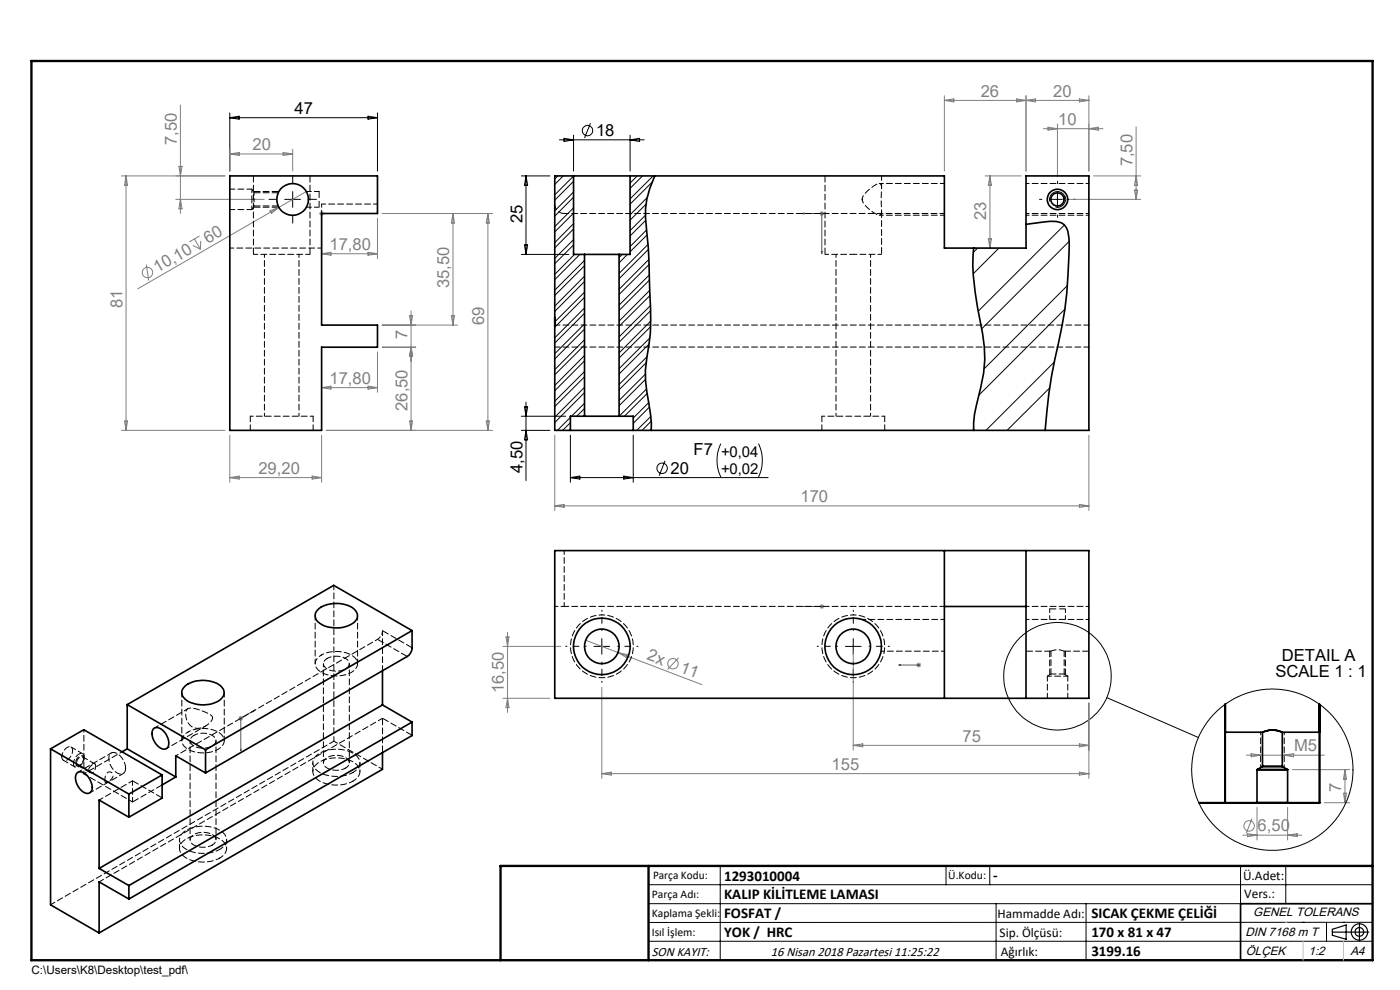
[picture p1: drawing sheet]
<svg xmlns="http://www.w3.org/2000/svg" width="297mm" height="210mm" viewBox="0 0 297 210" stroke-linecap="round" stroke-linejoin="round" font-family="sans-serif">
<g fill="none" stroke="#808080" stroke-width=".21">
<path d="M25.8 37.3h21.9M26.7 37.3l.4 2h-.7zM26.7 37.3v54M38 35.3h.6l-.3 2zM38.3 22.3v23M48.8 31.7v4.6M48.8 32.7l1.9-.4v.7zM48.8 32.7h13.3M60.1 32.3l2 .4-2 .3zM62.1 31.7v4.6M200.3 20.3v16M200.3 21.3h30.7"/>
<path d="M200.3 21.3l2.1-.3v.6zM209 37.3h7.7M210 37.3v15.3M210 37.3l.3 2h-.6zM215.7 21v.6l4-.6v.6zM217.7 20.3v16M221.3 27.3h12.7M222.3 27l2 .3-2 .3zM224.3 26.3v11.2M229 21l2 .3-2 .3zM231 20.3v16M231 27.3l2-.3v.6z"/>
<path d="M232 37.3h10M241 37.3l.3 2h-.6zM241 26.9v15.4M31 56.1l.5 3.4M37.3 42.3h18.8M38.3 42.3l.3 2h-.6zM40.9 52.1l1.6 .8M41.2 50.7l1.3 2.2M42.3 50.1l-2.2 1.2M42.6 51.1l-.1 1.8M57.3 44.7l1.9-.7-1.6 1.3zM65 40.6l-35.8 20.7"/>
<path d="M67.7 45.3h1M67.9 44.9l.7 .7M68.2 44.8v1M68.2 53.8l2-.3v.6zM68.2 53.8h11.9M68.6 44.9l-.7 .7M78.1 53.5l2 .3-2 .3zM80.1 46.3v8.5M96.1 45.3v23.7M96.1 45.3l.3 2h-.7zM103.5 45.3l.3 2h-.6zM103.5 45.3v46"/>
<path d="M104.5 45.3h-23.4M173.8 45.3h1M174 44.9l.7 .7M174.3 44.8v1M174.7 44.9l-.7 .7M209.7 50.7h.6l-.3 1.9zM225.4 42.3h16.6M240.7 40.3h.6l-.3 2zM80.1 74.6v8.6M81.1 73.7h7.1M81.1 69h16M86.9 67h.6l-.3 2z"/>
<path d="M87.2 66v25.3M87.2 73.7l.3 1.9h-.6zM95.7 67h.7l-.3 2zM25.8 91.3h21.9M26.4 89.3h.7l-.4 2zM48.8 92.3v10M68.2 92.3v10M68.2 82.2h11.9M68.2 82.2l2-.3v.6zM69.2 91.3h35.3M78.1 81.9l2 .3-2 .3zM86.9 89.3h.6l-.3 2z"/>
<path d="M103.2 89.3h.6l-.3 2zM117.7 92.3v16M231 92.3v16M48.8 101.3h19.4M48.8 101.3l1.9-.3v.6zM66.2 101l2 .3-2 .3zM117.7 107.3h113.3M117.7 107.3l2-.3v.6zM229 107l2 .3-2 .3zM106.7 137.1h12.3M107.4 135.1h.6l-.3 2zM107.7 134.1v17"/>
<path d="M124.2 135.8l24.7 9.4M131.1 138.4l2 .4-.2 .6zM143.9 139.6l-2.3 2.4M173.8 128.6h1M174 128.3l.7 .7M174.3 128.2v.9M174.7 128.3l-.7 .7M181 138.1v21M50.6 152.4h1M50.7 152l.7 .7M51.1 151.9v1M51.4 152l-.7 .7"/>
<path d="M106.7 148.1h10M107.7 148.1l.3 2h-.6zM127.7 145.8v19.3M181 158.1h50M181 158.1l2-.3v.6zM194.4 141.1h1M194.6 140.7l.7 .7M194.9 140.6v1M195.3 140.7l-.7 .7M229 157.8l2 .3-2 .3zM231 149.1v16M265.4 159.9l2 .3-2 .3z"/>
<path d="M127.7 164.1h103.3M127.7 164.1l2-.3v.6zM229 163.8l2 .3-2 .3zM263.7 177.2h12.5M264.4 160.2h16.6M264.7 176.8l2 .4-2 .3zM265.6 173.6l-1.2 3.2M266.7 171.3v6.9M272.4 160.2l2-.3v.6zM273.2 171.3v6.9M273.2 177.2l2-.4v.7zM274.2 163.3h12.1"/>
<path d="M280.9 170.3h5.4M285 168.3h.6l-.3 2zM285.3 163.3v7M285.3 163.3l.3 2h-.6z"/>
<circle cx="31.3" cy="57.8" r="1.11"/>
<circle cx="142.8" cy="140.8" r="1.1"/>
<circle cx="265" cy="175.2" r="1.11"/>
</g>
<g fill="none" stroke="#000" stroke-width=".21">
<path d="M48.8 23.9v12.4M48.8 25h31.3M48.8 25l1.9-.3v.6zM78.1 24.7l2 .3-2 .3zM80.1 23.9v12.4M110.6 37.3h6.1M111.6 37.3v16.7M111.6 37.3l.3 2h-.6zM118.7 29.7h18M119.7 29.3l2 .4-2 .3zM121.7 28.7v7.6M125.3 26.1l-1.3 3.2"/>
<path d="M133.7 28.7v7.6M133.7 29.7l2-.4v.7zM60.4 42.3h3.3M62.1 40.6v3.4M110.6 54h10.1M111.3 52h.6l-.3 2zM222.7 42.3h3.3M222.7 42.7a1.67 1.67 0 0 1 1.5-2.1 1.67 1.67 0 0 1 1.8 1.9 1.67 1.67 0 0 1-2.1 1.4M224.3 40.6v3.4M110.6 88.3h9.4M110.6 91.3h6.1M111.3 86.3h.6l-.3 2z"/>
<path d="M111.6 85.3v16.6M111.6 91.3l.3 2h-.6zM121 92.3v10M134.3 92.3v10M141.1 97.7l-1.3 3.2M152.9 94.1a8.2 8.2 0 0 0 0 7.1M160.9 94.1a8.2 8.2 0 0 1 0 7.1M121 101.3h41.9M121 101.3l2-.3v.6zM132.3 101l2 .3-2 .3zM126 137.1h3.3M127.7 135.5v3.3"/>
<path d="M179.4 137.1h3.3M181 135.5v3.3M234.8 148l19.4 8.4M137.6 187.7h153.6M137.6 191.7h153.6M137.6 199.7h153.6M152.8 183.7v20M200.7 183.7v4M210 183.7v4M211.3 191.7v12M230.4 191.7v12M263.2 183.7v20"/>
<path d="M272.8 183.7v8M276.4 195.6h.1M281.4 195.6v4.1M285 195.6h.1M291.2 195.6l-153.6 .1"/>
<circle cx="124.6" cy="27.7" r="1.09"/>
<circle cx="140.5" cy="99.3" r="1.11"/>
<circle cx="224.3" cy="143.4" r="11.4"/>
</g>
<path d="M225.9 42.7l.1-.4M222.8 129.2h3.2" fill="none" stroke="#000" stroke-width=".21" stroke-dasharray="1.3 .6" stroke-linecap="butt"/>
<path d="M17.8 160.9a.64 .64 0 0 0-.6-.7 .64 .64 0 0 0-.7 .5l-.5 .9a.66 .66 0 0 0 .4 .9 .66 .66 0 0 0 .9-.4l.3-.6 .2-.6" fill="none" stroke="#000" stroke-width=".21" stroke-dasharray="1.3 .6" stroke-dashoffset=".4" stroke-linecap="butt"/>
<path d="M22.2 165.5l.1-.4a1.05 1.05 0 0 1 .3-1.1 1.05 1.05 0 0 1 1.2 0 1.27 1.27 0 0 1-.8 1.8l-.6 .2-.2-.5" fill="none" stroke="#000" stroke-width=".21" stroke-dasharray="1.3 .6" stroke-dashoffset=".3" stroke-linecap="butt"/>
<path d="M67.7 40.6v3.4" fill="none" stroke="#000" stroke-width=".21" stroke-dasharray="1.3 .6" stroke-dashoffset="-.1" stroke-linecap="butt"/>
<g fill="none" stroke="#000" stroke-width=".25">
<path d="M282.6 197.7h7.8M282.6 197.1l3-.9v3l-3-.8zM288.4 195.8v3.8M106.2 203.7h185"/>
<circle cx="288.4" cy="197.7" r="1.74"/>
<circle cx="288.4" cy="197.7" r=".93"/>
</g>
<g fill="none" stroke="#00f" stroke-width=".21">
<path d="M68.2 45.2v.2zM68.2 53.8v-.4v.4M68.2 45.3h.1M68.2 45.3v8.5M170.1 45.3l.4-.1v.2zM170.1 45.3h4.2v8.5M174.2 53.4h.2l-.1 .4zM170.1 128.6h.4h-.4M170.1 128.6h4.2M174.2 128.6h.2zM174.3 128.6h.1M51 159l.2-.1-.1 .4z"/>
<path d="M53.8 150.7l.3-.1-.3 .3zM54.1 150.6l-3 1.8v6.9M190.7 141.1h.4h-.4M190.7 141.1h4.2M194.8 141.1h.2zM194.9 141.1h.1"/>
</g>
<path d="M67.7 40.6h.1M222.7 42v.4M225.9 41.8v-.2M226 42.3l-.1-.5M222.7 138.1v5M222.7 129.2h.1M222.7 138.1h.1M226 143.1v-5M267.5 155.3h.1" fill="none" stroke="#000" stroke-width=".21" stroke-dasharray="1.3 .6"/>
<path d="M267.4 155.3v7.5M272.4 162.8v-7.5" fill="none" stroke="#000" stroke-width=".21" stroke-dasharray="1.3 .6" stroke-dashoffset=".7"/>
<path d="M53.7 44h5.5M59.2 40.6h-5.5" fill="none" stroke="#000" stroke-width=".21" stroke-dasharray="1.3 .6" stroke-dashoffset="-.2"/>
<path d="M65 44h2.7M67.7 40.6h-2.7" fill="none" stroke="#000" stroke-width=".21" stroke-dasharray="1.3 .6" stroke-dashoffset=".3"/>
<path d="M222.7 129.2v2.2M226 131.4v-2.2" fill="none" stroke="#000" stroke-width=".21" stroke-dasharray="1.3 .6" stroke-dashoffset=".5"/>
<path d="M62.1 39v-1.7M224.4 39v-.5M58.8 42.3h-1.7M62.1 45.6v1.7M65.4 42.3h1.7M221 42.3h-.5M224.4 45.6v.5M227.7 42.3h.5" fill="none" stroke="#000" stroke-width=".21" stroke-dasharray="15.2 1.3 1.3 1.3"/>
<path d="M124.4 137.1h-4.4M127.7 133.8v-4.4M131 137.1h4.4M177.7 137.1h-4.3M181 133.8v-4.4M184.4 137.1h4.3M127.7 140.4v4.4M181 140.4v4.4" fill="none" stroke="#000" stroke-width=".21" stroke-dasharray="15.2 1.3 1.3 1.3" stroke-dashoffset="15"/>
<path d="M291.2 191.7h-28v12" fill="none" stroke="#000" stroke-width=".35"/>
<path d="M6.7 12.9h284.5v190.8h-284.5zM137.6 183.7v20M291.2 183.7h-185v20" fill="none" stroke="#000" stroke-width=".5"/>
<path d="M276.4 199.7v4M285 199.7v4" fill="none" stroke="#c0c0c0" stroke-width=".21"/>
<path d="M272.8 195.6h.1" fill="none" stroke="#c0c0c0" stroke-width=".25"/>
<g fill="#00f">
<path d="M68.2 45.2v.2zM68.2 53.4v.4z"/>
<path d="M170.1 128.6h.4zM174.2 128.6h.2zM53.8 150.7v.2l.3-.3zM51 159l.1 .3 .1-.4z"/>
<path d="M170.1 45.3l.4-.1v.2zM174.2 53.4h.2l-.1 .4z"/>
<path d="M190.7 141.1h.4zM194.8 141.1h.2z"/>
</g>
<g fill="none" stroke="#000" stroke-width=".35">
<path d="M48.8 37.3h31.3v8h-11.9v23.7h11.9v4.7h-11.9v17.6h-19.4zM121.7 37.3h12M121.7 37.3h-4v54h3.3M121.7 37.3v16.7h2.3M133.7 37.3h66.6v15.3h17.4v-15.3h13.3v54h-96.7M133.7 37.3v16.7h-2.4M138.9 37.3a18.7 18.7 0 0 0-1.7 12.2l.3 3.2 .4 9.8a49.9 49.9 0 0 1-.7 13.3 24.4 24.4 0 0 0 .5 9.8l.5 4.1-.1 1.6M124 54h7.3M124 54v34.3M131.3 54v34.3M206.6 52.6a48.3 48.3 0 0 0 1.3 15.5 28.3 28.3 0 0 1-.3 16.1 21.2 21.2 0 0 0-1 7.1M217.7 47.6l1.9-.3a11.2 11.2 0 0 1 5.6 0 3.4 3.4 0 0 1 1.6 3.1 101.3 101.3 0 0 1-3 25.9 105.3 105.3 0 0 0-2.1 15"/>
<path d="M121 91.3h13.3M124 88.3h7.3M124 88.3h-3v3M131.3 88.3h3v3M117.7 116.8h113.3v31.3h-113.3zM200.3 116.8v31.3M217.7 116.8v31.3M67.7 129a6.7 6.7 0 0 1 7.4 .2 1.83 1.83 0 0 1 .7 1.8 1.83 1.83 0 0 1-1.3 1.4 6.6 6.6 0 0 1-7.3-.8 1.79 1.79 0 0 1 .5-2.6zM87.4 133.8v3.6a2.34 2.34 0 0 1-1 1.9l-42.8 24.7M87.4 133.8l-43.8 25.3M87.4 133.8l-16.6-9.6-43.8 25.3M200.3 128.6h17.4"/>
<path d="M10.7 158.8v33.1l10.3 6M10.7 158.8l16.6 9.6M10.7 158.8l7.1-4 16.6 9.6M27 158.8l10.3 6M27 149.5v9.3M27 149.5l16.6 9.6M27 158.8l-1.1 .7M32.6 154.6a1.9 1.9 0 0 1 2.5 1 2.56 2.56 0 0 1 .3 3.1 1.54 1.54 0 0 1-2-.5 3.1 3.1 0 0 1-.8-3.6zM39.1 145.7a6.4 6.4 0 0 1 7.8-.2 1.78 1.78 0 0 1-.2 3 6.6 6.6 0 0 1-7.4-.2 1.69 1.69 0 0 1-.2-2.6zM43.6 159.1v4.9M81.1 142.3v7.2M81.1 159.7v3.5l-60.1 34.7"/>
<path d="M81.1 149.5l-60.1 34.7M81.1 149.5l6.3 3.7M87.4 153.2v2.8l-60.1 34.7M87.4 153.2l-60.1 34.6M259.9 149.4v5.9zM259.9 155.3h7.9v7.3l-1.1 .7v7M259.9 149.4v20.9M267.9 155.3a5.1 5.1 0 0 1 4.1 0 5 5 0 0 0-4.2 0zM272 155.3v7.3l1.2 .7v7M272 155.3h7.9M279.9 149.4v5.9zM279.9 149.4v20.9h-25.6"/>
<path d="M16.2 164.1a1.38 1.38 0 0 1 2.2 .3 3.5 3.5 0 0 1 1 3.4 1.09 1.09 0 0 1-1.7 .2 3.5 3.5 0 0 1-1.5-3.9zM27.3 168.4v4.9M27.3 173.3l-6.3-3.6v14.5M34.4 164.4l-7.1 4M34.4 164.4v4.9l-7.1 4M37.3 164.8l-2.9 1.7M43.6 164l-6.3-3.7v4.5M266.7 170.3h6.5zM266.7 163.3h6.5zM267.8 162.6h4.2zM21 184.2l6.3 3.6M27.3 187.8v2.9"/>
<path d="M27.3 190.7l-6.3-3.6v10.8"/>
<circle cx="62.1" cy="42.3" r="3.4"/>
<circle cx="224.3" cy="42.3" r="1.4"/>
<circle cx="224.3" cy="42.3" r="2.17"/>
<circle cx="127.7" cy="137.1" r="6"/>
<circle cx="127.7" cy="137.1" r="3.7"/>
<circle cx="181" cy="137.1" r="6"/>
<circle cx="181" cy="137.1" r="3.7"/>
</g>
<path d="M53.9 42.3v1.4M53.9 40.9v1.4M68.2 138.9a6.5 6.5 0 0 1 7.3 .8 1.88 1.88 0 0 1-1 2.9 6.5 6.5 0 0 1-7.3-.8 1.88 1.88 0 0 1 1-2.9M80.1 135.6l-42.8 24.7M127.7 130.4a6.7 6.7 0 0 0-5.9 9.8 6.7 6.7 0 0 0 11.3 .8 6.7 6.7 0 0 0-4.5-10.5l-.9-.1M181 130.4a6.7 6.7 0 0 0-5.9 9.8 6.7 6.7 0 0 0 11.4 .8 6.7 6.7 0 0 0-4.6-10.5l-.9-.1M39.9 155.3a6.5 6.5 0 0 1 7.3 .8 1.88 1.88 0 0 1-.9 2.8 6.5 6.5 0 0 1-7.3-.7 1.88 1.88 0 0 1 .9-2.9M17.8 164.2v-9.4M17.8 164.2l8.1-4.7" fill="none" stroke="#000" stroke-width=".21" stroke-dasharray="1.3 .6" stroke-dashoffset=".7"/>
<path d="M53.4 42.3v2.2M53.4 40.1v2.2M181 54h-6M187 54h-6M80.1 135.6a2.34 2.34 0 0 0 1.1-1.8M200.4 131.4h-17.5" fill="none" stroke="#000" stroke-width=".21" stroke-dasharray="1.3 .6" stroke-dashoffset=".5"/>
<g fill="none" stroke="#000" stroke-width=".21" stroke-dasharray="1.3 .6" stroke-dashoffset=".4">
<path d="M200.4 38.9h-13.9M53.4 44.5l.5-.8M53.9 40.9l-.5-.8M68.2 52.6h-19.4M68.2 43.3h11.9M182.9 42.3a5.7 5.7 0 0 0 3.8 3.3l.2-.3 .1-.5-.1-5.6a.95 .95 0 0 0-1.4 .1l-1.2 .9a3.4 3.4 0 0 0-1.4 2.1M186.5 45.7h13.9M119.7 116.8v11.8M69.4 139.7a3.8 3.8 0 0 1 4.6 .7 1.41 1.41 0 0 1-1.3 1.8 3.4 3.4 0 0 1-4.1-1.2 1.21 1.21 0 0 1 .8-1.3M23.6 159.7l-7.1 4.1M39.9 150.3l-7.1 4.1M41.1 156a3.8 3.8 0 0 1 4.6 .7 1.41 1.41 0 0 1-1.3 1.8 3.4 3.4 0 0 1-4-1.1 1.21 1.21 0 0 1 .7-1.4"/>
<path d="M45.1 152.3a3.1 3.1 0 0 1-4.8 1.5 2.73 2.73 0 0 1-.5-3.4 5.1 5.1 0 0 1 3.9 .7 2.08 2.08 0 0 1 1.4 1.2M70.8 157.2l10.4 6M222.2 143.4h4.3M223 143l-.8 .4M226.5 143.4l-.7-.4M13.1 160.5a.74 .74 0 0 0 .5 .8 .74 .74 0 0 0 .9-.3 2.03 2.03 0 0 0 .7-2.4 1.49 1.49 0 0 0-1.9 1.2l-.2 .7M15.6 162a.74 .74 0 0 0 .5 .8 .74 .74 0 0 0 .9-.3 2.03 2.03 0 0 0 .7-2.5 1.49 1.49 0 0 0-2 1.2l-.1 .8M19.1 168.2l7-4.1M28.1 165.6l-7.1 4.1M28.1 170.1l-10.3-5.9M45 179.3a3.8 3.8 0 0 1-4.6-.8 1.41 1.41 0 0 1 1.4-1.8 3.4 3.4 0 0 1 4 1.2 1.21 1.21 0 0 1-.8 1.4M73.3 162.9a3.8 3.8 0 0 1-4.6-.7 1.41 1.41 0 0 1 1.3-1.8 3.4 3.4 0 0 1 4.1 1.1 1.21 1.21 0 0 1-.8 1.4"/>
<path d="M74.9 163.9a2.14 2.14 0 0 0 1.5-2 2.14 2.14 0 0 0-1.4-2.1 7.2 7.2 0 0 0-8.2 .8 1.98 1.98 0 0 0 .7 3 7.7 7.7 0 0 0 7.4 .3M74.9 165.7a2.14 2.14 0 0 0 1.5-2 2.14 2.14 0 0 0-1.4-2 7.2 7.2 0 0 0-8.2 .7 1.98 1.98 0 0 0 .7 3.1 7.7 7.7 0 0 0 7.4 .2M46.6 180.2a2.14 2.14 0 0 0 1.5-2 2.14 2.14 0 0 0-1.4-2 7.2 7.2 0 0 0-8.2 .7 1.98 1.98 0 0 0 .7 3.1 7.7 7.7 0 0 0 7.4 .2M46.6 182a2.14 2.14 0 0 0 1.5-1.9 2.14 2.14 0 0 0-1.4-2.1 7.2 7.2 0 0 0-8.2 .8 1.98 1.98 0 0 0 .7 3 7.7 7.7 0 0 0 7.4 .2"/>
</g>
<g fill="none" stroke="#000" stroke-width=".21" stroke-dasharray="1.3 .6" stroke-dashoffset=".6">
<path d="M231 38.9h-13.3M56.1 54v34.3M68.2 45.3v-2M177.4 54v34.3M217.7 45.3h13.3M217.7 45.7h13.3M53.1 88.3h13.3M63.4 88.3v-34.3M174.4 88.3h13.3M184.7 88.3v-34.3M119.7 128.6h-2M186.9 138.1h13.5"/>
<path d="M217.7 128.6h13.3M231 131.4h-13.3M35.3 158.8l8.3-4.8M40.3 157.1v21M68.6 140.8v21M45.8 178.1v-21M74.1 161.8v-21"/>
</g>
<path d="M187 39.9v-2.6M65.8 54h-12M119.7 45.3h80.7M66.9 130.6v10.2M70.8 124.1v33.1M119.7 128.6h80.7M38.6 146.9v10.2M47.6 157.1v-10.2M75.9 140.8v-10.2M28.1 165.6v4.5" fill="none" stroke="#000" stroke-width=".21" stroke-dasharray="1.3 .6" stroke-dashoffset=".3"/>
<path d="M48.8 44.5h4.6M53.4 40.1h-4.6M117.7 69h113.3M117.7 73.6h113.3M17.5 159.9l-2.4-1.4M70.8 157.2l-60.1 34.7M81.2 142.3v-8.5M81.2 152.4l-60.2 34.7M222.2 143.4v4.7M223 143h2.8M226.5 148.1v-4.7M13.4 161.3l2.5 1.4" fill="none" stroke="#000" stroke-width=".21" stroke-dasharray="1.3 .6" stroke-dashoffset=".2"/>
<path d="M53.9 43.7h5.1M59 40.9h-5.1M119.7 45.3a2 2 0 0 1-2-2M26.7 162.9a1.1 1.1 0 0 1-.6 1.2 1.1 1.1 0 0 1-1.3-.2 3.4 3.4 0 0 1-1.5-3.9 1.35 1.35 0 0 1 2.2 .3l.8 1.3 .4 1.3" fill="none" stroke="#000" stroke-width=".21" stroke-dasharray="1.3 .6"/>
<path d="M53.1 88.3v3M66.4 91.3v-3M174.4 88.3v3M187.7 91.3v-3M223 138.1v4.9M223 138.1a3.4 3.4 0 0 1 2.8 0M225.8 143v-4.9M16.5 162.3l2.6 1.6M20.2 162.1l-2.7-1.6" fill="none" stroke="#000" stroke-width=".21" stroke-dasharray="1.3 .6" stroke-dashoffset=".1"/>
<g fill="none" stroke="#000" stroke-width=".21" stroke-dasharray="1.3 .6" stroke-dashoffset="-.1">
<path d="M53.8 37.3v16.7M175 37.3v16.7M65.8 54v-16.7M81.2 133.8l6.2 3.6M86.4 139.3l-6.3-3.7M217.7 138.1h5.3M225.8 138.1h5.2M81.2 159.6v-7.2M81.2 152.4l6.2 3.6M16.2 161.9a.51 .51 0 0 0 .4 .5 .51 .51 0 0 0 .6-.3l.5-.8a.54 .54 0 0 0-.2-.8 .54 .54 0 0 0-.7 .3l-.4 .5-.2 .6M18.8 163.3a.69 .69 0 0 0 .8 .6 .69 .69 0 0 0 .6-.7 .74 .74 0 0 0-.2-1.2l-.1 .1a1.67 1.67 0 0 0-1.1 1.2M34.4 169.3l-6.3-3.7"/>
<path d="M34.4 166.5l-6.3 3.6"/>
</g>
<g fill="none" stroke="#000" stroke-width=".21">
<path d="M118.4 37.3l-.7 .7M119.5 37.3l-1.8 1.8M121.7 37.4l-4 3.9M121.7 38.5l-4 4M135.2 37.3l-1.5 1.5M136.3 37.3l-2.6 2.7M138.4 38.6l-4.7 4.7M138.6 37.3l-4.9 4.9M121.7 50.8l-4 4M121.7 52l-4 3.9M121.7 40.7l-4 4M121.7 44.1l-4 4"/>
<path d="M121.7 47.4l-4 4.1M121.7 41.8l-4 4.1M121.7 45.2l-4 4M121.7 48.6l-4 4M121.9 54l-4.2 4.2M123 54l-5.3 5.3M124 56.4l-6.3 6.3M124 55.2l-6.3 6.4M124 58.6l-6.3 6.3M124 59.7l-6.3 6.4M132 54l-.7 .6M133.1 54l-1.8 1.8"/>
<path d="M136.9 45.7l-3.2 3.2M136.9 46.8l-3.2 3.3M137.1 43.3l-3.4 3.4M137.1 48.8l-3.4 3.5M137.3 41.9l-3.6 3.7M137.3 49.8l-3.6 3.6M137.5 51.8l-6.2 6.2M137.5 52.9l-6.2 6.2M137.7 55l-6.4 6.4M137.7 56.1l-6.4 6.4M137.8 58.3l-6.5 6.4M137.8 59.4l-6.5 6.5"/>
<path d="M207.4 52.6l-1 1M211.9 52.6l-5.5 5.5M225.8 47.7l-18.3 18.3M226.8 51.2l-18.6 18.6M124 62l-6.3 6.3M124 78.8l-6.3 6.3M124 66.5l-6.3 6.3M124 73.2l-6.3 6.3M124 79.9l-6.3 6.3M124 65.3l-6.3 6.4M124 68.7l-6.3 6.3M124 72.1l-6.3 6.3"/>
<path d="M124 75.4l-6.3 6.4M124 63.1l-6.3 6.3M124 69.8l-6.3 6.4M124 76.5l-6.3 6.4M136.9 79.4l-5.6 5.5M137.1 77l-5.8 5.7M137.3 75.7l-6 5.9M137.7 72.9l-6.4 6.4M137.8 61.6l-6.5 6.5M137.9 71.7l-6.6 6.5M137.9 62.7l-6.6 6.5M138 64.8l-6.7 6.7"/>
<path d="M138 65.9l-6.7 6.7M138 68.1l-6.7 6.8M138 69.3l-6.7 6.6M223.7 76.8l-14.5 14.5M225.9 65.6l-18.3 18.2M226.4 60.6l-17.6 17.6M121 88.5l-2.7 2.8M121 89.7l-1.7 1.6M124 85.5l-2.8 2.8M124 82.2l-6.3 6.3M124 83.3l-6.3 6.3M124 86.7l-1.7 1.6"/>
<path d="M136.9 80.5l-5.6 5.6M137.2 82.5l-5.9 5.8M137.3 83.5l-4.8 4.8M137.6 85.4l-3.3 3.3M137.8 86.4l-3.5 3.4M138.1 88.3l-3 3M138.1 89.4l-1.9 1.9M222.7 82.3l-9.1 9"/>
<circle cx="269.9" cy="163.3" r="17.1"/>
</g>
<path d="M187 54v-9.3" fill="none" stroke="#000" stroke-width=".21" stroke-dasharray="1.3 .6" stroke-dashoffset="-.2"/>
<path d="M279.8 170.3a.17 .17 0 0 1 .3 0 .17 .17 0 0 1-.3 0zM259.8 170.3a.17 .17 0 0 1 .3 0 .17 .17 0 0 1-.3 0z" fill="#000"/>
<path d="M38.1 178.1v1.9M48.1 180v-1.9M66.4 161.8v1.8M76.4 163.6v-1.8" fill="none" stroke="#000" stroke-width=".21" stroke-dasharray="1.3 .6" stroke-dashoffset=".9"/>
<g font-size="3.5" fill="#808080">
<text x="208.1" y="20.5">26</text>
<text x="223.5" y="20.5">20</text>
<text x="224.5" y="26.5">10</text>
<text x="37.5" y="30.7" transform="rotate(-90 37.5 30.7)">7,50</text>
<text x="53.6" y="31.9">20</text>
<text x="240.2" y="35.3" transform="rotate(-90 240.2 35.3)">7,50</text>
<text x="209.2" y="46.7" transform="rotate(-90 209.2 46.7)">23</text>
<text x="44.1" y="51.8" transform="rotate(-30 44.1 51.8)">60</text>
<text x="69.9" y="53">17,80</text>
<text x="33.4" y="57.9" transform="rotate(-30 33.4 57.9)">10,10</text>
<text x="26" y="65.4" transform="rotate(-90 26 65.4)">81</text>
<text x="95.3" y="61.2" transform="rotate(-90 95.3 61.2)">35,50</text>
<text x="86.4" y="71.9" transform="rotate(-90 86.4 71.9)">7</text>
<text x="102.7" y="69" transform="rotate(-90 102.7 69)">69</text>
<text x="69.9" y="81.4">17,80</text>
<text x="86.4" y="87.2" transform="rotate(-90 86.4 87.2)">26,50</text>
<text x="54.8" y="100.5">29,20</text>
<text x="169.8" y="106.5">170</text>
<text x="137.1" y="139.9" transform="rotate(21 137.1 139.9)">2x</text>
<text x="144.1" y="142.5" transform="rotate(21 144.1 142.5)">11</text>
<text x="106.9" y="147.1" transform="rotate(-90 106.9 147.1)">16,50</text>
<text x="204.2" y="157.3">75</text>
<text x="274.6" y="159.4">M5</text>
<text x="176.4" y="163.3">155</text>
<text x="284.5" y="168" transform="rotate(-90 284.5 168)">7</text>
<text x="266.8" y="176.4">6,50</text>
</g>
<g font-size="3.5">
<text x="62.5" y="24.2">47</text>
<text x="126.4" y="28.9">18</text>
<text x="110.8" y="47.3" transform="rotate(-90 110.8 47.3)">25</text>
<text x="110.8" y="100.4" transform="rotate(-90 110.8 100.4)">4,50</text>
<text x="142.3" y="100.5">20</text>
<text x="147.1" y="96.6">F7 +0,04</text>
<text x="270.6" y="143.7">SCALE 1 : 1</text>
<text x="271.9" y="140.1">DETAIL A</text>
</g>
<g font-size="3.2">
<text x="153" y="100.5">+0,02</text>
<text x="153.6" y="186.8">1293010004</text>
<text x="153.6" y="190.8">KALIP KİLİTLEME LAMASI</text>
<text x="210.7" y="186.6">-</text>
<text x="153.6" y="194.8">FOSFAT /</text>
<text x="231.5" y="194.8">SICAK ÇEKME ÇELİĞİ</text>
<text x="153.6" y="198.8">YOK / HRC</text>
<text x="231.5" y="198.7">170 x 81 x 47</text>
<text x="231.5" y="202.8">3199.16</text>
</g>
<g font-size="2.8">
<text x="263.7" y="186.7">Ü.Adet:</text>
<text x="263.9" y="190.5">Vers.:</text>
<text x="211.6" y="194.8">Hammadde Adı:</text>
<text x="138.3" y="202.8">SON KAYIT:</text>
<text x="163.5" y="202.8">16 Nisan 2018 Pazartesi 11:25:22</text>
<text x="212.1" y="198.7">Sip. Ölçüsü:</text>
<text x="212.3" y="202.7">Ağırlık:</text>
</g>
<g font-size="2.6">
<text x="265.9" y="194.4">GENEL TOLERANS</text>
<text x="264.2" y="198.5">DIN 7168 m T</text>
<text x="264.3" y="202.6">ÖLÇEK</text>
<text x="277.6" y="202.6">1:2</text>
<text x="286.5" y="202.6">A4</text>
</g>
<g font-size="2.5">
<text x="138.3" y="190.5">Parça Adı:</text>
<text x="138.5" y="186.5">Parça Kodu:</text>
<text x="201.2" y="186.5">Ü.Kodu:</text>
<text x="138.3" y="194.5">Kaplama Şekli:</text>
<text x="138.3" y="198.6">Isıl İşlem:</text>
<text x="6.7" y="206.7">C:\Users\K8\Desktop\test_pdf\</text>
</g>
</svg>
